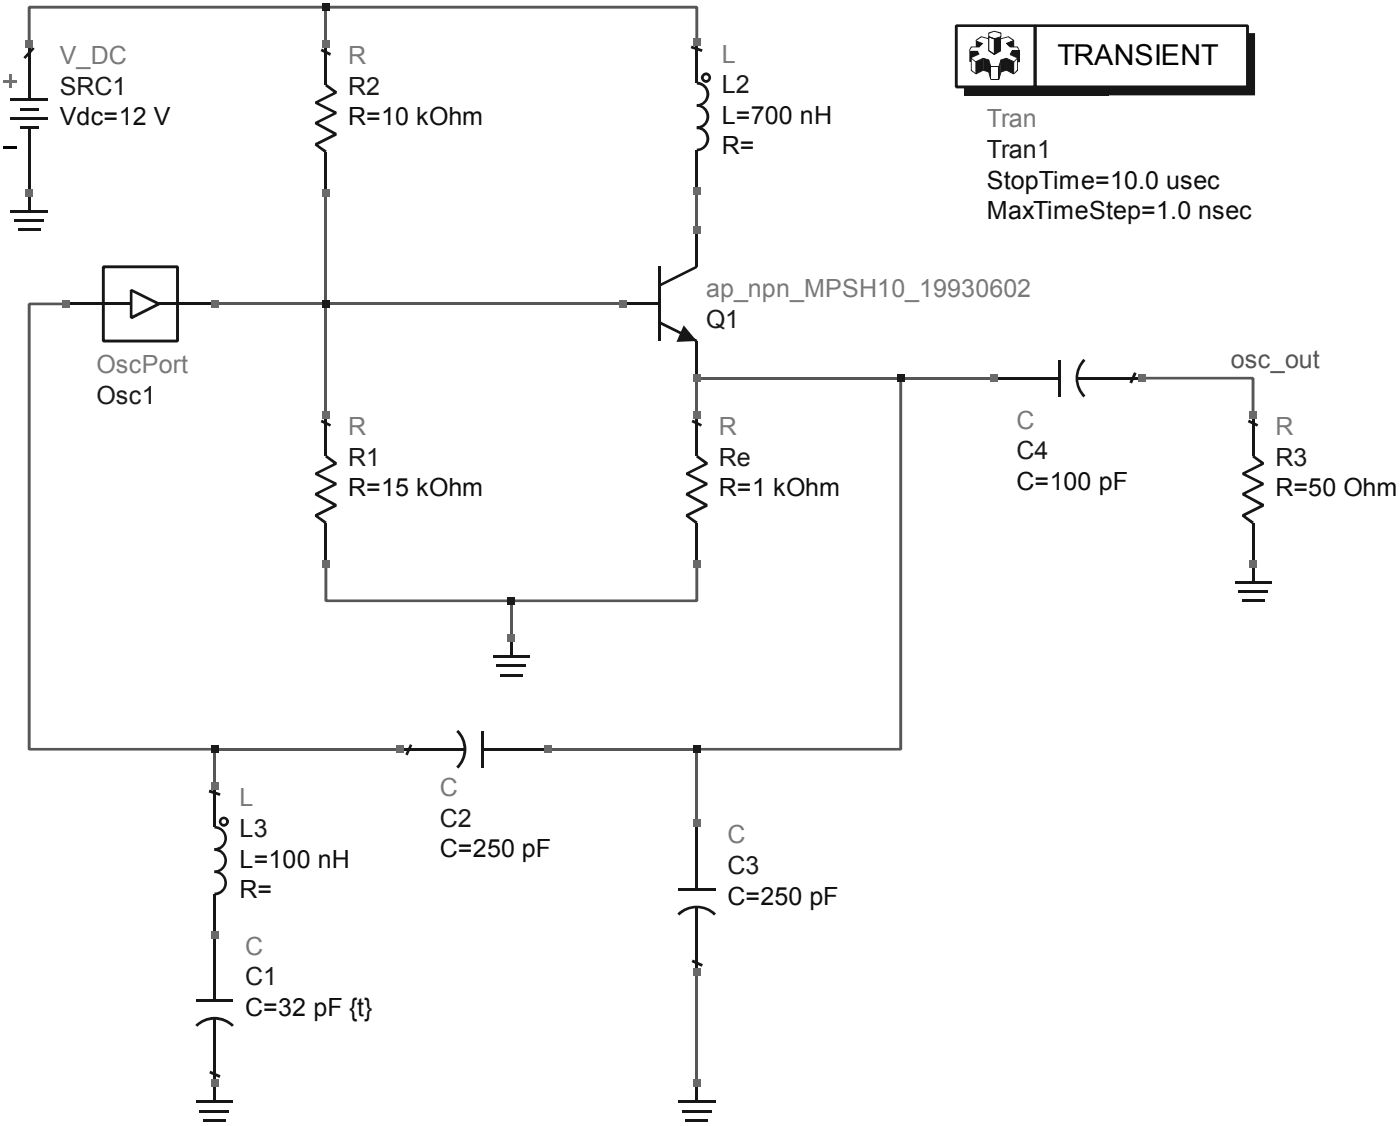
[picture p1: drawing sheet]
<svg xmlns="http://www.w3.org/2000/svg" width="204mm" height="164mm" viewBox="0 0 204 164" stroke-linecap="round" stroke-linejoin="round" font-family="sans-serif">
<g fill="#565656">
<path d="M4 1l.2-.2h43.2v.5h-43.2v-.3h.3v5.4h-.5z"/>
<path d="M47.2 82h.4v5.4h-.2v-.2h27v.4h-27l-.2-.2z"/>
<path d="M166.2 54.8h16.1l.3 .2v5.4h-.5v-5.4h.2v.2h-16.1z"/>
<path d="M74.4 87.2h27v.2h-.2v-5.4h.4v5.4l-.2 .2h-27z"/>
<path d="M47.4 .8h54l.2 .2v5.2h-.4v-5.2h.2v.3h-54z"/>
<path d="M130.9 55h.4v54l-.2 .2h-29.7v-.4h29.7v.2h-.2z"/>
<path d="M4.2 44h5.4v.4h-5.4v-.2h.3v64.8h-.3v-.2h27v.4h-27l-.2-.2v-64.8z"/>
</g>
<path d="M31.2 44.2h59.4M101.4 55h43.2M31.2 109h27M79.8 109h21.6" fill="none" stroke="#565656" stroke-width=".38"/>
<path d="M47.4 1v5.4M47.4 28v32.4M101.4 27.8v5.6M101.4 55v5.4M74.4 87.4v5.4M31.2 109v5.4M101.4 109v10.8M101.4 141.4v16.2" fill="none" stroke="#565656" stroke-width=".42"/>
<path d="M47.6 66.2l1.4 1.1v.3l-3 1.5-.1-.2 .1-.2 3 1.5v.4l-3 1.4-.1-.1 .1-.2 3 1.6v.4l-3 1.5-.1-.2 .1-.2 1.6 1.1-.3 .3-1.5-1.1 .1-.3 2.9-1.5 .1 .2-.1 .2-3-1.7 .1-.3 2.9-1.5 .1 .2-.1 .2-2.9-1.5v-.4l2.9-1.4 .1 .1-.1 .2-1.5-1.1z" fill="#161616"/>
<path d="M47.4 60.4v5.4M47.4 76.6v5.4" fill="none" stroke="#161616" stroke-width=".42"/>
<g fill="#161616">
<path d="M47.2 76.1h.4v.5h-.4z"/>
<path d="M47.2 65.8h.4v.5h-.4z"/>
<path d="M46.8 61l1.4 .7-.2 .4-1.3-.7z"/>
<path d="M47.6 12.2l1.4 1.1v.3l-3 1.5-.1-.2 .1-.1 3 1.4v.4l-3 1.5-.1-.2 .1-.2 3 1.6v.4l-3 1.5-.1-.2 .1-.1 1.6 1-.3 .4-1.5-1.1 .1-.4 2.9-1.5 .1 .2-.1 .2-3-1.6 .1-.4 2.9-1.5 .1 .2-.1 .2-2.9-1.5v-.3l2.9-1.5 .1 .2-.1 .1-1.5-1.1z"/>
</g>
<path d="M47.4 6.4v5.4M47.4 22.6v5.4" fill="none" stroke="#161616" stroke-width=".42"/>
<g fill="#161616">
<path d="M47.2 22.1h.4v.5h-.4z"/>
<path d="M47.2 11.8h.4v.6h-.4z"/>
<path d="M46.8 7.1l1.4 .6-.2 .4-1.3-.7z"/>
<path d="M101.5 66.2l1.5 1.1v.3l-3 1.5-.1-.2 .1-.2 3 1.5v.4l-3 1.4-.1-.1 .1-.2 3 1.6v.4l-3 1.5-.1-.2 .1-.2 1.5 1.1-.2 .3-1.5-1.1v-.3l3-1.5 .1 .2-.1 .2-3-1.7v-.3l3-1.5 .1 .2-.1 .2-3-1.5v-.4l3-1.4 .1 .1-.1 .2-1.5-1.1z"/>
</g>
<path d="M101.4 60.4v5.4M101.4 76.6v5.4" fill="none" stroke="#161616" stroke-width=".42"/>
<g fill="#161616">
<path d="M101.2 76.1h.4v.5h-.4z"/>
<path d="M101.2 65.8h.4v.5h-.4z"/>
<path d="M100.8 61l1.4 .7-.2 .4-1.4-.7z"/>
<path d="M101.4 18.4a1.82 1.82 0 0 1 1.8 1.8 1.82 1.82 0 0 1-1.8 1.8v-.4a1.42 1.42 0 0 0 1.4-1.4 1.42 1.42 0 0 0-1.4-1.4z"/>
<path d="M101.4 15.1a1.82 1.82 0 0 1 1.8 1.9 1.82 1.82 0 0 1-1.8 1.8v-.4a1.42 1.42 0 0 0 1.4-1.5 1.42 1.42 0 0 0-1.4-1.4z"/>
<path d="M101.4 11.9a1.82 1.82 0 0 1 1.8 1.8 1.82 1.82 0 0 1-1.8 1.8v-.4a1.42 1.42 0 0 0 1.4-1.4 1.42 1.42 0 0 0-1.4-1.4z"/>
<path d="M101.2 21.8h.4v.5h-.4z"/>
<path d="M101.2 11.5h.4v.6h-.4z"/>
<path d="M102 11.3a.75 .75 0 0 0 1.5 0 .75 .75 0 0 0-1.5 0zM102.4 11.3a.35 .35 0 0 1 .7 0 .35 .35 0 0 1-.7 0z"/>
</g>
<path d="M101.4 6.2v5.3M101.4 22.3v5.5" fill="none" stroke="#161616" stroke-width=".42"/>
<g fill="#161616">
<path d="M100.6 6.6l1.6 .6-.1 .4-1.6-.6z"/>
<path d="M96.1 46.7l5.4 2.7-.2 .4-5.4-2.7z"/>
<path d="M95.9 41.3l5.4-2.7 .2 .4-5.4 2.7z"/>
</g>
<path d="M90.6 44.2h5.4" fill="none" stroke="#161616" stroke-width=".38"/>
<path d="M96 38.8v10.8M101.4 33.4v5.4M101.4 49.6v5.4" fill="none" stroke="#161616" stroke-width=".42"/>
<g fill="#161616">
<path d="M99.5 47.3l1.9 2.3-3 .1z"/>
<path d="M28.4 149.1a3.9 3.9 0 0 1 5.6 0l-.2 .2a3.6 3.6 0 0 0-5.1 0z"/>
</g>
<path d="M31.2 136v9.4M31.2 148.1v9.5" fill="none" stroke="#161616" stroke-width=".42"/>
<path d="M28.5 145.6h5.4" fill="none" stroke="#161616" stroke-width=".38"/>
<g fill="#161616">
<path d="M30.6 155.7l1.5 .7-.2 .4-1.5-.7z"/>
<path d="M66.4 106.5l.3-.3a3.9 3.9 0 0 1 0 5.6l-.3-.3a3.5 3.5 0 0 0 0-5z"/>
</g>
<path d="M58.2 109h9.5M70.2 106.3v5.4M70.4 109h9.4" fill="none" stroke="#161616" stroke-width=".38"/>
<path d="M59.7 108.2l.3 .2-.7 1.5-.3-.2z" fill="#161616"/>
<path d="M29.1 161.6h4.3M29.6 163h3.3M99.2 161.6h4.4M99.8 163h3.2" fill="none" stroke="#161616" stroke-width=".38"/>
<path d="M31.2 157.6v2.7M101.4 157.6v2.7M28.5 160.3h5.4M98.7 160.3h5.4" fill="none" stroke="#161616" stroke-width=".42"/>
<g fill="#161616">
<path d="M31.2 126.6a1.82 1.82 0 0 1 1.8 1.8 1.82 1.82 0 0 1-1.8 1.8v-.4a1.42 1.42 0 0 0 1.4-1.4 1.42 1.42 0 0 0-1.4-1.4z"/>
<path d="M31.2 123.3a1.82 1.82 0 0 1 1.8 1.9 1.82 1.82 0 0 1-1.8 1.8v-.4a1.42 1.42 0 0 0 1.4-1.4 1.42 1.42 0 0 0-1.4-1.4z"/>
<path d="M31.2 120.1a1.82 1.82 0 0 1 1.8 1.9 1.82 1.82 0 0 1-1.8 1.8v-.5a1.42 1.42 0 0 0 1.4-1.4 1.42 1.42 0 0 0-1.4-1.4z"/>
<path d="M31 130h.4v.6h-.4z"/>
<path d="M31 119.8h.4v.5h-.4z"/>
<path d="M31.8 119.5a.75 .75 0 0 0 1.5 0 .75 .75 0 0 0-1.5 0zM32.2 119.5a.35 .35 0 0 1 .7 0 .35 .35 0 0 1-.7 0z"/>
</g>
<path d="M31.2 114.4v5.4M31.2 130.6v5.4" fill="none" stroke="#161616" stroke-width=".42"/>
<g fill="#161616">
<path d="M30.5 114.8l1.6 .6-.1 .4-1.6-.5z"/>
<path d="M98.6 132.9a4 4 0 0 1 5.6 0l-.3 .3a3.5 3.5 0 0 0-5 0z"/>
</g>
<path d="M101.4 119.8v9.4M98.7 129.4h5.4M101.4 131.9v9.5" fill="none" stroke="#161616" stroke-width=".42"/>
<g fill="#161616">
<path d="M100.8 139.6l1.5 .6-.2 .4-1.5-.7z"/>
<path d="M19.1 42.2l-.1 .2 4 2 .1-.2-.1-.2-4 2 .1 .2h.2v-4zM18.9 42.2v4l.3 .2 4-2v-.4l-4-2z"/>
<path d="M15 38.8v.2h10.8v-.2h-.2v10.8h.2v-.2h-10.8v.2h.3v-10.8zM15 38.6l-.2 .2v10.8l.2 .2h10.8l.2-.2v-10.8l-.2-.2z"/>
</g>
<path d="M9.6 44.2h9.5M23.1 44.2h8.1" fill="none" stroke="#161616" stroke-width=".38"/>
<path d="M.5 21.2h2v.4h-2z" fill="#000"/>
<path d="M4 18.6h.5v1.3h-.5z" fill="#161616"/>
<path d="M1.5 17.2h5.5M2.9 18.6h2.7M4.2 6.4v8.1M4.2 19.9v8.1" fill="none" stroke="#161616" stroke-width=".42"/>
<path d="M1.5 14.5h5.5M2.9 15.9h2.7" fill="none" stroke="#161616" stroke-width=".38"/>
<path d="M4.8 6.8l.2 .3-1.3 1.5-.3-.3z" fill="#161616"/>
<path d="M.5 11.6h2v.5h-2z" fill="#757575"/>
<path d="M1.5 10.7v2.1" fill="none" stroke="#757575" stroke-width=".42"/>
<path d="M1.5 30.7h5.5M2.1 32.1h4.3M4.2 28v2.7" fill="none" stroke="#161616" stroke-width=".42"/>
<path d="M2.6 33.4h3.3" fill="none" stroke="#161616" stroke-width=".38"/>
<g fill="#161616">
<path d="M143.8 5.4h.1v2v-.1l.8 .6 .9-.6 .1 .1-1 .6-.9-.6z"/>
<path d="M142 5.8l.8-.5 1.1 .3v.1l-1.1-.3-.8 .6z"/>
<path d="M141.3 6.8h1.2v.1l-1.2-.1 .1 .1-.3 .5h-.1z"/>
<path d="M143.8 10.5l.1-.1 .3 1.1-.1 .1z"/>
<path d="M143.8 8.8l.1-.1 .3 .9-.1 .1z"/>
<path d="M143.1 8.4l.8 .3v1.8l-.8-.2v-.2l.8 .3v.1h-.1v-1.8h.1v.1l-.8-.3z"/>
<path d="M141.3 8.5l.1-.1 .6 .6-.7-.5h.1v1.7h-.1l.7 .5v.1l-.7-.5z"/>
<path d="M145.6 5.6l1.2-.3 .8 .5-.1 .2-.8-.6-1 .3z"/>
<path d="M146.4 6.3l1.2-.4v.9h-.1v-.9v.1l-1 .4-.1-.1h.1l.5 .5-.1 .1-.5-.6z"/>
<path d="M147 6.8h1.1l.3 .6h-.1l-.3-.5 .1-.1-1.1 .1z"/>
<path d="M148.3 7.4h.1v1.6h-.3v-.1h.2v.1z"/>
<path d="M147.2 7.4h.1l-.2 .5h-.2z"/>
<path d="M145.6 10.4l.1 .1-.3 1.1-.1-.1z"/>
<path d="M145.6 8.7l.1 .1-.3 .9-.1-.1z"/>
<path d="M145.6 8.7l.8-.3 .1 .1-.8 .3-.1-.1h.1v1.8h-.1v-.1l.8-.3 .1 .2-.8 .2h-.1z"/>
<path d="M147 7.9l1.1 .5v.1l-1.2-.5z"/>
<path d="M148 8.4l.1 .1v1.8l-.5 .5-.1-.1 .5-.6 .1 .1h-.1v-1.7h.1l-.5 .5h-.1z"/>
<path d="M144.2 11.5h.5v.1h-.5z"/>
<path d="M144.1 9.7h.1v1.8h-.1z"/>
<path d="M144.2 9.6h.5v.1h-.5z"/>
<path d="M150.6 3.7v.2h30.9v-.2h-.2v8.9h.2v-.2h-30.9v.2h.2v-8.9zM150.4 3.7v8.9l.2 .3h30.9l.2-.3v-8.9l-.2-.2h-30.9z"/>
<path d="M139.2 3.7v.2h11.4v-.2h-.2v8.9h.2v-.2h-11.4v.2h.2v-8.9zM138.9 3.7v8.9l.3 .3h11.4l.2-.3v-8.9l-.2-.2h-11.4z"/>
<path d="M142 8.9v1.8v.1l1.1-.6v-1.7zM142 9l1.1-.5h-.1v1.7h.1l-1.1 .5h.1v-1.7z"/>
<path d="M143.9 4.8v.1l.8-.3 .9 .3v-.1v.6v-.1l-.9 .3-.8-.3v.1zM143.9 4.7l-.1 .7 .9 .3 1-.3v-.7l-1-.2z"/>
<path d="M146.4 8.5l1.1 .5v1.7l-1.1-.5h.1v-1.7zM146.4 8.5v1.7l1.1 .6 .1-.1v-1.8z"/>
</g>
<path d="M145.7 5.4v2" fill="none" stroke="#161616" stroke-width=".15"/>
<g fill="#161616">
<path d="M147.3 7.3h1v.1h-1z"/>
<path d="M144.7 11.5h.7v.1h-.7z"/>
<path d="M145.3 9.7h.1v1.8h-.1z"/>
<path d="M144.7 9.6h.7v.1h-.7z"/>
<path d="M161.3 12.6h20.2v-7.8h1.1v9.1h-21.3z"/>
<path d="M144.7 5.6l.9-.2v2l-.9 .5z"/>
<path d="M143.9 5.3l.8 .3v.1l-.8-.3z"/>
<path d="M143.9 5.4l.8 .3v-.1h-.1v2.3h.1l-.8-.6v.1v-2zM143.8 5.4v2l.9 .6 .1-.1v-2.3l-.9-.3z"/>
</g>
<path d="M140.3 12.6h21v1.3h-21z" fill-rule="evenodd" fill="#161616"/>
<path d="M145.5 8.7v2.8" fill="none" stroke="#161616" stroke-width=".25"/>
<g fill="#161616">
<path d="M142 9l1.1-.5v1.7l-1.1 .5z"/>
<path d="M145.6 8.7l.8-.2v1.7l-.8 .3z"/>
<path d="M146.4 8.5l1.1 .5v1.7l-1.1-.5z"/>
<path d="M147.3 7.4h1v1.6h-.2v-.5l-1.1-.6z"/>
<path d="M146.4 6.3l1.1-.4v.9h-.5z"/>
<path d="M143.1 8.5l.8 .2 .3 1v1.8l-.3-1-.8-.3z"/>
<path d="M142 5.9l1.1 .4-.6 .5h-.5z"/>
<path d="M141.1 7.4h1.2l.2 .5-1.2 .6v.5h-.2z"/>
<path d="M182.5 66.2l1.4 1.1v.3l-3 1.5v-.2v-.2l3 1.5v.4l-3 1.4v-.1v-.2l3 1.6v.4l-3 1.5v-.2l.1-.2 1.5 1.1-.3 .3-1.5-1.1 .1-.3 2.9-1.5 .1 .2-.1 .2-2.9-1.7v-.3l2.9-1.5 .1 .2-.1 .2-2.9-1.5v-.4l2.9-1.4 .1 .1-.1 .2-1.5-1.1z"/>
</g>
<path d="M182.3 60.4v5.4M182.3 76.6v5.4" fill="none" stroke="#161616" stroke-width=".42"/>
<g fill="#161616">
<path d="M182.1 76.1h.5v.5h-.5z"/>
<path d="M182.1 65.8h.5v.5h-.5z"/>
<path d="M181.7 61l1.4 .7-.2 .4-1.3-.7z"/>
</g>
<path d="M179.7 84.7h5.3M180.2 86.1h4.3M182.3 82v2.7" fill="none" stroke="#161616" stroke-width=".42"/>
<path d="M180.7 87.4h3.3" fill="none" stroke="#161616" stroke-width=".38"/>
<path d="M157.7 52.2l.3 .3a3.5 3.5 0 0 0 0 5l-.3 .3a4 4 0 0 1 0-5.6z" fill="#161616"/>
<path d="M144.6 55h9.4M156.7 55h9.5" fill="none" stroke="#161616" stroke-width=".38"/>
<path d="M154.1 52.3v5.4" fill="none" stroke="#161616" stroke-width=".42"/>
<path d="M165 54.1l.4 .2-.7 1.5-.4-.2z" fill="#161616"/>
<path d="M71.7 95.5h5.4M72.2 96.8h4.3M74.4 92.8v2.7" fill="none" stroke="#161616" stroke-width=".42"/>
<path d="M72.8 98.2h3.2" fill="none" stroke="#161616" stroke-width=".38"/>
<g fill="#6a6a6a">
<path d="M3.7 27.5h1.1v1.1h-1.1z" fill-rule="evenodd"/>
<path d="M3.7 5.9h1.1v1.1h-1.1z" fill-rule="evenodd"/>
<path d="M9.1 43.7h1.1v1h-1.1z" fill-rule="evenodd"/>
<path d="M30.7 157h1.1v1.1h-1.1z" fill-rule="evenodd"/>
<path d="M30.7 135.4h1.1v1.1h-1.1z" fill-rule="evenodd"/>
<path d="M30.7 113.8h1.1v1.1h-1.1z" fill-rule="evenodd"/>
</g>
<path d="M30.7 108.4h1.1v1.1h-1.1z" fill-rule="evenodd" fill="#1b1b1b"/>
<g fill="#6a6a6a">
<path d="M30.7 43.7h1.1v1h-1.1z" fill-rule="evenodd"/>
<path d="M46.9 81.4h1.1v1.1h-1.1z" fill-rule="evenodd"/>
<path d="M46.9 59.8h1.1v1.1h-1.1z" fill-rule="evenodd"/>
</g>
<path d="M46.9 43.7h1.1v1h-1.1z" fill-rule="evenodd" fill="#1b1b1b"/>
<g fill="#6a6a6a">
<path d="M46.9 27.5h1.1v1.1h-1.1z" fill-rule="evenodd"/>
<path d="M46.9 5.9h1.1v1.1h-1.1z" fill-rule="evenodd"/>
</g>
<path d="M46.9 .5h1.1v1.1h-1.1z" fill-rule="evenodd" fill="#1b1b1b"/>
<g fill="#6a6a6a">
<path d="M57.7 108.4h1.1v1.1h-1.1z" fill-rule="evenodd"/>
<path d="M73.9 92.2h1v1.1h-1z" fill-rule="evenodd"/>
</g>
<path d="M73.9 86.9h1v1h-1z" fill-rule="evenodd" fill="#1b1b1b"/>
<g fill="#6a6a6a">
<path d="M79.3 108.4h1.1v1.1h-1.1z" fill-rule="evenodd"/>
<path d="M90.1 43.7h1.1v1h-1.1z" fill-rule="evenodd"/>
<path d="M100.8 157h1.1v1.1h-1.1z" fill-rule="evenodd"/>
<path d="M100.8 140.8h1.1v1.1h-1.1z" fill-rule="evenodd"/>
<path d="M100.8 119.2h1.1v1.1h-1.1z" fill-rule="evenodd"/>
</g>
<path d="M100.8 108.4h1.1v1.1h-1.1z" fill-rule="evenodd" fill="#1b1b1b"/>
<g fill="#6a6a6a">
<path d="M100.8 81.4h1.1v1.1h-1.1z" fill-rule="evenodd"/>
<path d="M100.8 59.8h1.1v1.1h-1.1z" fill-rule="evenodd"/>
<path d="M100.8 54.5h1.1v1h-1.1z" fill-rule="evenodd"/>
<path d="M100.8 32.9h1.1v1h-1.1z" fill-rule="evenodd"/>
<path d="M100.8 27.2h1.1v1.1h-1.1z" fill-rule="evenodd"/>
<path d="M100.8 5.6h1.1v1.1h-1.1z" fill-rule="evenodd"/>
</g>
<path d="M130.5 54.5h1.1v1h-1.1z" fill-rule="evenodd" fill="#1b1b1b"/>
<g fill="#6a6a6a">
<path d="M144 54.5h1.1v1h-1.1z" fill-rule="evenodd"/>
<path d="M165.6 54.5h1.1v1h-1.1z" fill-rule="evenodd"/>
<path d="M181.8 81.4h1.1v1.1h-1.1z" fill-rule="evenodd"/>
<path d="M181.8 59.8h1.1v1.1h-1.1z" fill-rule="evenodd"/>
</g>
<text font-size="4.2" x="153.9" y="9.4">TRANSIENT</text>
<g font-size="3.6" fill="#797979">
<text x="8.7" y="9.3">V_DC</text>
<text x="50.6" y="9.3">R</text>
<text x="105" y="9.1">L</text>
<text x="143.6" y="18.5">Tran</text>
<text x="102.8" y="43.2">ap_npn_MPSH10_19930602</text>
<text x="14.1" y="54.3">OscPort</text>
<text x="50.6" y="63.3">R</text>
<text x="104.6" y="63.3">R</text>
<text x="147.9" y="62.4">C</text>
<text x="185.6" y="63.3">R</text>
<text x="34.9" y="117.3">L</text>
<text x="64" y="115.8">C</text>
<text x="105.8" y="122.7">C</text>
<text x="35.7" y="138.9">C</text>
</g>
<g font-size="3.6" fill="#1b1b1b">
<text x="8.7" y="13.8">SRC1</text>
<text x="50.6" y="13.8">R2</text>
<text x="105" y="13.5">L2</text>
<text x="143.6" y="23">Tran1</text>
<text x="102.8" y="47.7">Q1</text>
<text x="14.1" y="58.7">Osc1</text>
<text x="50.6" y="67.8">R1</text>
<text x="104.6" y="67.8">Re</text>
<text x="147.9" y="66.8">C4</text>
<text x="185.6" y="67.8">R3</text>
<text x="34.9" y="121.7">L3</text>
<text x="64" y="120.3">C2</text>
<text x="105.8" y="127.2">C3</text>
<text x="35.7" y="143.3">C1</text>
</g>
<g font-size="3.6" fill="#0e0e0e">
<text x="105" y="18">L=700 nH</text>
<text x="8.7" y="18.2">Vdc=12 V</text>
<text x="50.6" y="18.2">R=10 kOhm</text>
<text x="105" y="22.4">R=</text>
<text x="143.6" y="27.4">StopTime=10.0 usec</text>
<text x="143.6" y="31.9">MaxTimeStep=1.0 nsec</text>
<text x="147.9" y="71.3">C=100 pF</text>
<text x="50.6" y="72.2">R=15 kOhm</text>
<text x="104.6" y="72.2">R=1 kOhm</text>
<text x="185.6" y="72.2">R=50 Ohm</text>
<text x="64" y="124.7">C=250 pF</text>
<text x="34.9" y="126.2">L=100 nH</text>
<text x="34.9" y="130.6">R=</text>
<text x="105.8" y="131.6">C=250 pF</text>
<text x="35.7" y="147.8">C=32 pF {t}</text>
</g>
<text font-size="3.6" fill="#565656" x="179.1" y="53.5">osc_out</text>
</svg>
